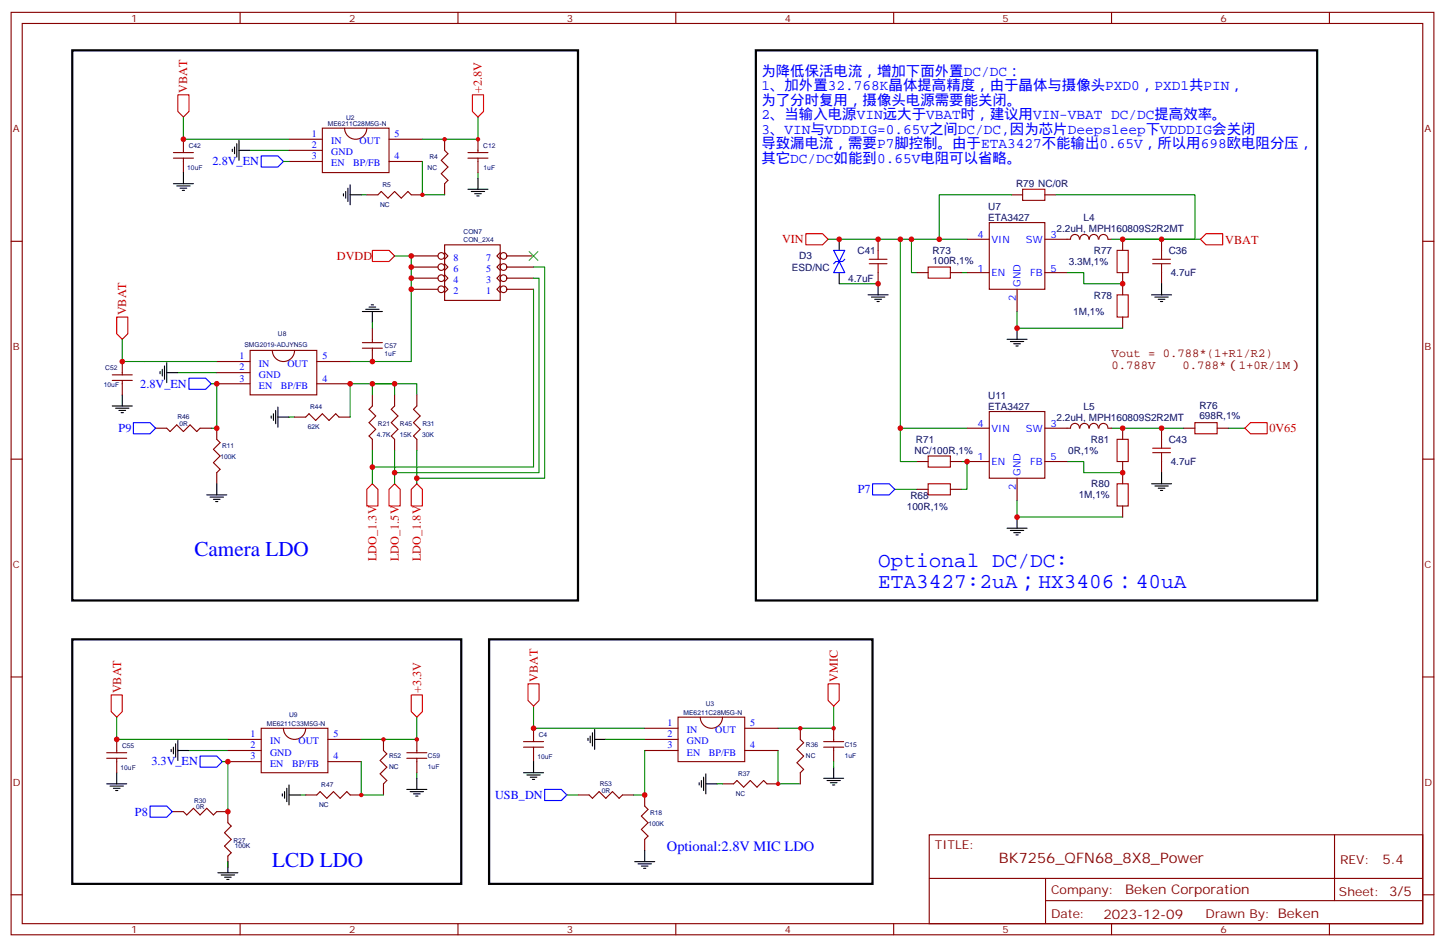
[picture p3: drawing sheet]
<svg xmlns="http://www.w3.org/2000/svg" width="459mm" height="301mm" viewBox="0 0 459 301" stroke-linecap="round" stroke-linejoin="round" font-family="sans-serif">
<g fill="none" stroke="#870000" stroke-width=".35">
<path d="M3.5 3.9h451.6v292.8h-451.6zM7.1 7.5h444.5v285.7h-444.5zM76.2 3.9v3.6M145.3 3.9v3.6M214.5 3.9v3.6M283.6 3.9v3.6M352.8 3.9v3.6M421.9 3.9v3.6M55 50.2h6.4M55 48.4h6.4M58.2 44.2v4.2M58.2 50.2v4.6"/>
<path d="M91.7 44.2h10.6M91.7 51.3h10.6M91.7 47.7h10.6M102.3 40.7h21.2v14.1h-21.2zM109.4 40.7a3.5 3.5 0 0 0 3.5 3.5 3.5 3.5 0 0 0 3.5-3.5M123.5 44.2h10.6M123.5 51.3h10.6M141.1 44.2v3.5l1.1 1.1-2.1 2.1 2.1 2.1-2.1 2.1 2.1 2.2-1.1 1v3.5M148.5 50.2h6.4M148.5 48.4h6.4M151.7 44.2v4.2M151.7 50.2v4.6"/>
<path d="M3.5 76.6h3.6M116.4 61.8h3.5l1.1-1 2.1 2.1 2.1-2.1 2.2 2.1 2.1-2.1 1 1h3.6M141.1 77.7h17.6v17.7h-17.6zM278.7 76v3.5M306.9 76h7.1M321 61.8h3.6M331.6 61.8h3.5M342.6 75.9a1.41 1.41 0 0 0-1.4-1.5 1.41 1.41 0 0 0-1.4 1.5l-8.2 .1M342.8 75.9a1.41 1.41 0 0 1 1.4-1.5 1.41 1.41 0 0 1 1.4 1.5M345.7 75.9a1.41 1.41 0 0 1 1.5-1.5 1.41 1.41 0 0 1 1.4 1.5M348.8 75.9a1.41 1.41 0 0 1 1.4-1.5 1.41 1.41 0 0 1 1.4 1.5M351.7 76h1.1"/>
<path d="M356.3 76v3.5M368.7 76v3.5M451.6 76.6h3.5M130.5 91.8h8.5M130.5 88.3h8.5M130.5 84.8h8.5M130.5 81.2h8.5M141.1 90.8l1.1 1-1.1 1.1M141.1 87.2l1.1 1.1-1.1 1.1M141.1 83.7l1.1 1.1-1.1 1M141.1 80.2l1.1 1-1.1 1.1M158.7 90.8l-1 1 1 1.1"/>
<path d="M158.7 87.2l-1 1.1 1 1.1M158.7 83.7l-1 1.1 1 1M158.7 80.2l-1 1 1 1.1M160.9 91.8h8.4M160.9 88.3h8.4M160.9 84.8h8.4M160.9 81.2h8.4M278.7 86.5v3.6M291 86.5h3.6M301.6 86.5h3.6M306.9 86.5h7.1M322.8 91.8v7.1"/>
<path d="M331.6 86.5h7.1M356.3 86.5v7.1M368.7 86.5v3.6M35.6 119h6.4M38.8 114.8v4.2M68.8 114.8h10.6M68.8 118.3h10.6M79.4 111.2h21.1v14.1h-21.1zM86.4 111.2a3.5 3.5 0 0 0 3.6 3.6 3.5 3.5 0 0 0 3.5-3.6M100.5 114.8h10.6M115 108.8h6.4M115 110.5h6.4"/>
<path d="M118.2 104.2v4.6M118.2 110.5v4.3M356.3 100.6v3.6M35.6 120.8h6.4M38.8 120.8v4.5M49.4 135.9h3.5l1.1 1.1 2.1-2.1 2.1 2.1 2.1-2.1 2.1 2.1 1.1-1.1h3.5M68.8 121.8h10.6M68.8 135.9v3.6l1 1-2.1 2.1 2.1 2.1-2.1 2.2 2.1 2.1-1 1v3.6M93.5 132.4h3.5l1.1-1.1 2.1 2.2 2.1-2.2 2.1 2.2 2.1-2.2 1.1 1.1h3.5M100.5 121.8h10.6M118.2 125.3v3.6l-1.1 1 2.1 2.1-2.1 2.2 2.1 2.1-2.1 2.1 1.1 1.1v3.5M125.2 125.3v3.6l-1 1 2.1 2.1-2.1 2.2 2.1 2.1-2.1 2.1 1 1.1v3.5"/>
<path d="M132.3 125.3v3.6l-1.1 1 2.1 2.1-2.1 2.2 2.1 2.1-2.1 2.1 1.1 1.1v3.5M306.9 135.9h7.1M342.6 135.9a1.41 1.41 0 0 0-1.4-1.5 1.41 1.41 0 0 0-1.4 1.5h-8.2M342.8 135.9a1.41 1.41 0 0 1 1.4-1.5 1.41 1.41 0 0 1 1.4 1.5M345.7 135.9a1.41 1.41 0 0 1 1.5-1.5 1.41 1.41 0 0 1 1.4 1.5M348.8 135.9a1.41 1.41 0 0 1 1.4-1.5 1.41 1.41 0 0 1 1.4 1.5M351.7 135.9h1.1M356.3 135.9v3.6M368.7 135.9v3.6M375.7 135.9h3.5M386.3 135.9h3.5M3.5 145.7h3.6"/>
<path d="M291 155.3h3.6M291 146.5h3.6M301.6 155.3h3.6M301.6 146.5h3.6M306.9 146.5h7.1M322.8 151.8v7.1M331.6 146.5h7.1M356.3 146.5v7.1M368.7 146.5v3.5M451.6 145.7h3.5M356.3 160.6v3.5M3.5 214.9h3.6"/>
<path d="M451.6 214.9h3.5M33.9 238.9h6.3M37 234.7v4.2M72.3 234.7h10.6M72.3 238.2h10.6M82.9 231.2h21.2v14.1h-21.2zM90 231.2a3.5 3.5 0 0 0 3.5 3.5 3.5 3.5 0 0 0 3.5-3.5M104.1 234.7h10.6M121.7 234.7v3.5l1.1 1.1-2.2 2.1 2.2 2.1-2.2 2.1 2.2 2.2-1.1 1v3.5M129.1 238.9h6.4M132.3 234.7v4.2M166.2 237.2h6.3"/>
<path d="M166.2 235.4h6.3M169.3 231.2v4.2M169.3 237.2v4.6M204.6 234.7h10.6M204.6 238.2h10.6M204.6 231.2h10.6M215.2 227.6h21.2v14.2h-21.2zM222.2 227.6a3.5 3.5 0 0 0 3.6 3.6 3.5 3.5 0 0 0 3.5-3.6M236.4 238.2h10.5M236.4 231.2h10.5M254 231.2v3.5l1.1 1.1-2.2 2.1 2.2 2.1-2.2 2.1 2.2 2.1-1.1 1.1v3.5M261.4 237.2h6.4"/>
<path d="M261.4 235.4h6.4M264.6 231.2v4.2M264.6 237.2v4.6M33.9 240.7h6.3M37 240.7v4.6M54.7 257.6h3.5l1.1 1.1 2.1-2.1 2.1 2.1 2.1-2.1 2.1 2.1 1.1-1.1h3.5v3.6l1.1 1-2.1 2.1 2.1 2.2-2.1 2.1 2.1 2.1-1.1 1v3.6M72.3 241.8h10.6M97 252.3h3.5l1.1-1 2.1 2.1 2.1-2.1 2.1 2.1 2.2-2.1 1 1h3.6M104.1 241.8h10.6M129.1 240.7h6.4M132.3 240.7v4.6M183.4 252.3h3.6l1 1.1 2.1-2.1 2.2 2.1 2.1-2.1 2.1 2.1 1.1-1.1h3.5"/>
<path d="M204.6 252.3v3.6l1.1 1-2.1 2.1 2.1 2.2-2.1 2.1 2.1 2.1-1.1 1.1v3.5M229.3 248.8h3.5l1.1-1 2.1 2.1 2.1-2.1 2.1 2.1 2.2-2.1 1 1h3.5M294.9 265h156.7v28.2h-156.7zM295 278.8h156.4M331.8 278.8v14.1M423.5 265l.1 20.9M3.5 284h3.6M76.2 293.2v3.5M145.3 293.2v3.5M214.5 293.2v3.5M283.6 293.2v3.5M331.8 285.9h119.6"/>
<path d="M352.8 293.2v3.5M421.9 293.2v3.5M451.6 284h3.5"/>
<circle cx="140.1" cy="91.8" r="1.06"/>
<circle cx="140.1" cy="88.3" r="1.06"/>
<circle cx="140.1" cy="81.2" r="1.06"/>
<circle cx="140.1" cy="84.8" r="1.06"/>
<circle cx="159.8" cy="91.8" r="1.06"/>
<circle cx="159.8" cy="88.3" r="1.06"/>
<circle cx="159.8" cy="84.8" r="1.06"/>
<circle cx="159.8" cy="81.2" r="1.06"/>
</g>
<g fill="none" stroke="#f00" stroke-width=".35">
<path d="M56.4 30.1h3.6v5.3l-1.8 1.7-1.8-1.7zM149.9 30.1h3.6v5.3l-1.8 1.7-1.8-1.7zM118.2 79.5h5.3l1.7 1.7-1.7 1.8h-5.3zM255.8 74.2h5.3l1.7 1.8-1.7 1.7h-5.3zM381 76l1.8-1.8h5.3v3.5h-5.3zM37 100.6h3.6v5.3l-1.8 1.8-1.8-1.8zM395.1 135.9l1.8-1.7h5.3v3.5h-5.3zM118.2 153.6l1.7 1.7v5.3h-3.5v-5.3zM125.2 153.6l1.8 1.7v5.3h-3.5v-5.3zM132.3 153.6l1.8 1.7v5.3h-3.6v-5.3zM167.6 217.1h3.5v5.3l-1.8 1.7-1.7-1.7zM262.8 217.1h3.5v5.3l-1.7 1.7-1.8-1.7z"/>
<path d="M35.3 220.6h3.5v5.3l-1.8 1.7-1.7-1.7zM130.5 220.6h3.6v5.3l-1.8 1.7-1.8-1.7z"/>
</g>
<g fill="none" stroke="#008700" stroke-width=".35">
<path d="M58.2 37.1v7.1h33.5M151.7 37.1v7.1h-17.6M79.4 47.7h12.3M90 51.3h1.7M134.1 51.3v10.5h7M151.7 54.8v1.8M114.7 61.8h1.7M285.8 76v59.9h21.1M289.3 76v10.5h1.7M298.1 76h8.8M321 61.8h-22.9v14.2h-35.3M335.1 61.8h44.1v14.2h-22.9"/>
<path d="M352.8 76h28.2M125.2 81.2h5.3v33.6h-19.4M169.3 84.8h3.6v67h-40.6M169.3 88.3h1.8v61.7h-45.9M169.3 91.8v56.5h-51.1M266.3 90.1h12.4M305.2 86.5h1.7M322.8 98.9v5.3h33.5M338.7 86.5h5.3v3.6h12.3M38.8 107.7v7.1h30M56.4 118.3h12.4M118.2 102.4v1.8"/>
<path d="M67 121.8h1.8v14.1h-1.8M91.7 132.4h1.8M118.2 121.8h7v3.5M125.2 121.8h-7v3.5M132.3 125.3v-3.5h-21.2v10.6M285.8 135.9v10.6h5.2M352.8 135.9h22.9M389.8 135.9h5.3M118.2 143v10.6M125.2 143v10.6M132.3 143v10.6M284 155.3h7"/>
<path d="M305.2 146.5h1.7v8.8h-1.7M322.8 158.9v5.2h33.5M338.7 146.5h5.3v3.5h12.3M37 227.6v7.1h35.3M60 238.2h12.3M132.3 227.6v7.1h-17.6M169.3 224.1v7.1h35.3M192.3 234.7h12.3M204.6 238.2v14.1h-3.5M246.9 238.2v10.6h7.1M264.6 224.1v7.1h-17.7M70.6 241.8h1.7v15.8"/>
<path d="M95.2 252.3h1.8M114.7 241.8v10.5h7M132.3 245.3v1.8M179.9 252.3h3.5M227.5 248.8h1.8M264.6 241.8v1.7M72.3 273.5v1.8"/>
</g>
<g fill="none" stroke="#000" stroke-width=".35">
<path d="M55 58.3h6.4M56.1 59h4.2M57.1 59.7h2.2M58.2 54.8v3.5M73.7 47.4v.7M74.4 46.7v2.1M75.1 45.6v4.2M75.8 47.7h3.6M75.8 44.6v6.3M110.4 59.7v4.3M111.1 58.7v6.3M151.7 56.6v3.5"/>
<path d="M57.9 60.4h.7M109 61.5v.7M109.7 60.8v2.1M111.1 61.8h3.6M148.5 60.1h6.4M149.6 60.8h4.2M150.6 61.5h2.2M151.3 62.2h.7M266.3 76v3.5M115 98.9h6.4M116.1 98.2h4.2M117.1 97.5h2.1"/>
<path d="M117.8 96.8h.7M118.2 98.9v3.5M266.3 86.5v3.6M275.5 93.6h6.4M276.6 94.3h4.2M277.6 95h2.2M278.3 95.7h.7M278.7 90.1v3.5M365.5 93.6h6.3M366.5 94.3h4.3M367.6 95h2.1M368.3 95.7h.7"/>
<path d="M368.7 90.1v3.5M50.8 117.9v.7M51.5 117.2v2.1M52.2 116.2v4.2M52.9 118.3h3.5M52.9 115.1v6.4M319.6 107.7h6.4M320.7 108.4h4.2M321.7 109.1h2.1M322.4 109.8h.7M322.8 104.2v3.5M35.6 128.9h6.4"/>
<path d="M36.7 129.6h4.2M37.7 130.3h2.2M38.5 131h.7M38.8 125.3v3.6M86.1 132v.8M86.8 131.3v2.2M87.5 130.3v4.2M88.2 132.4h3.5M88.2 129.2v6.4M65.6 157.1h6.4M66.7 157.8h4.2M67.7 158.5h2.1"/>
<path d="M68.4 159.2h.7M68.8 153.6v3.5M365.5 153.6h6.3M366.5 154.3h4.3M367.6 155h2.1M368.3 155.7h.7M368.7 150v3.6M319.6 167.7h6.4M320.7 168.4h4.2M321.7 169.1h2.1M322.4 169.8h.7M322.8 164.1v3.6"/>
<path d="M54.3 237.9v.7M55 237.2v2.1M55.7 236.1v4.2M56.4 238.2h3.6M56.4 235.1v6.3M186.6 234.4v.7M187.3 233.6v2.2M188 232.6v4.2M188.7 234.7h3.6M188.7 231.5v6.4M33.9 248.8h6.3M34.9 249.5h4.3"/>
<path d="M36 250.2h2.1M36.7 250.9h.7M37 245.3v3.5M89.6 252v.7M90.3 251.3v2.1M91 250.2v4.3M91.7 252.3h3.5M91.7 249.2v6.3M129.1 250.6h6.4M130.2 251.3h4.2M131.2 252h2.1M131.9 252.7h.7"/>
<path d="M132.3 247.1v3.5M166.2 245.3h6.3M167.2 246h4.2M168.3 246.7h2.1M169 247.4h.7M169.3 241.8v3.5M221.9 248.5v.7M222.6 247.8v2.1M223.3 246.7v4.2M224 248.8h3.5M224 245.6v6.4M261.4 247.1h6.4"/>
<path d="M262.5 247.8h4.2M263.5 248.5h2.1M264.2 249.2h.7M264.6 243.5v3.6M69.1 277h6.4M70.2 277.7h4.2M71.3 278.4h2.1M72 279.2h.7M72.3 273.5v3.5M201.4 273.5h6.4M202.5 274.2h4.2M203.6 274.9h2.1"/>
<path d="M204.3 275.6h.7M204.6 270v3.5"/>
</g>
<path d="M82.9 49.5h5.3l1.8 1.8-1.8 1.7h-5.3zM264.6 79.5h3.5l-3.5 7h3.5zM268.1 82.3l-.7 .7h-2.1l-.7 .7M42.3 134.2h5.3l1.8 1.7-1.8 1.8h-5.3zM60 120.1h5.3l1.7 1.7-1.7 1.8h-5.3zM276.9 153.6h5.3l1.8 1.7-1.8 1.8h-5.3zM63.5 240h5.3l1.8 1.8-1.8 1.7h-5.3zM47.6 255.9h5.3l1.8 1.7-1.8 1.8h-5.3zM172.9 250.6h5.3l1.7 1.7-1.7 1.8h-5.3z" fill="none" stroke="#00f" stroke-width=".35"/>
<path d="M22.9 16h160.5v174.6h-160.5zM239.9 16h178.1v174.6h-178.1zM22.9 203h123.5v77.6h-123.5zM155.2 203h121.7v77.6h-121.7z" fill="none" stroke="#000" stroke-width=".71"/>
<path d="M167.9 79.8l2.8 2.9M170.7 79.8l-2.8 2.9" fill="none" stroke="#3c3" stroke-width=".35"/>
<g fill="none" stroke="#a10000" stroke-width=".35">
<path d="M278.7 79.5v2.8M324.6 60.1h7v3.5h-7zM354.5 79.5h3.6v7h-3.6zM368.7 79.5v2.8M275.9 82.3h5.6M275.9 83.7h5.6M278.7 83.7v2.8M294.6 84.8h7v3.5h-7zM354.5 93.6h3.6v7h-3.6zM365.8 82.3h5.7M365.8 83.7h5.7M368.7 83.7v2.8"/>
<path d="M354.5 139.5h3.6v7h-3.6zM368.7 139.5v2.8M379.2 134.2h7.1v3.5h-7.1zM294.6 153.6h7v3.5h-7zM294.6 144.7h7v3.6h-7zM354.5 153.6h3.6v7h-3.6zM365.8 142.3h5.7M365.8 143.7h5.7M368.7 143.7v2.8"/>
</g>
<path d="M314 70.7h17.6v21.1h-17.6zM314 130.6h17.6v21.2h-17.6z" fill="none" stroke="#800000" stroke-width=".35"/>
<g fill="#c00">
<circle cx="132.3" cy="234.7" r=".71"/>
<circle cx="121.7" cy="234.7" r=".71"/>
<circle cx="114.7" cy="252.3" r=".71"/>
<circle cx="151.7" cy="44.2" r=".71"/>
<circle cx="141.1" cy="44.2" r=".71"/>
<circle cx="134.1" cy="61.8" r=".71"/>
<circle cx="58.2" cy="44.2" r=".88"/>
<circle cx="38.8" cy="114.8" r=".88"/>
<circle cx="37" cy="234.7" r=".88"/>
<circle cx="111.1" cy="121.8" r=".88"/>
<circle cx="118.2" cy="121.8" r=".88"/>
<circle cx="125.2" cy="121.8" r=".88"/>
<circle cx="118.2" cy="114.8" r=".88"/>
<circle cx="132.3" cy="151.8" r=".88"/>
<circle cx="125.2" cy="150" r=".88"/>
<circle cx="118.2" cy="148.3" r=".88"/>
<circle cx="68.8" cy="121.8" r=".88"/>
<circle cx="68.8" cy="135.9" r=".88"/>
<circle cx="72.3" cy="257.6" r=".88"/>
<circle cx="72.3" cy="241.8" r=".88"/>
<circle cx="130.5" cy="81.2" r=".88"/>
<circle cx="130.5" cy="91.8" r=".88"/>
<circle cx="130.5" cy="88.3" r=".88"/>
<circle cx="130.5" cy="84.8" r=".88"/>
<circle cx="169.3" cy="231.2" r=".88"/>
<circle cx="246.9" cy="248.8" r=".71"/>
<circle cx="254" cy="231.2" r=".71"/>
<circle cx="264.6" cy="231.2" r=".71"/>
<circle cx="204.6" cy="252.3" r=".88"/>
<circle cx="306.9" cy="146.5" r=".88"/>
<circle cx="266.3" cy="76" r=".88"/>
<circle cx="278.7" cy="90.1" r=".88"/>
<circle cx="285.8" cy="135.9" r=".88"/>
<circle cx="289.3" cy="76" r=".88"/>
<circle cx="356.3" cy="90.1" r=".88"/>
<circle cx="368.7" cy="76" r=".88"/>
<circle cx="356.3" cy="76" r=".88"/>
<circle cx="298.1" cy="76" r=".88"/>
<circle cx="356.3" cy="135.9" r=".88"/>
<circle cx="368.7" cy="135.9" r=".88"/>
<circle cx="356.3" cy="150" r=".88"/>
<circle cx="278.7" cy="76" r=".88"/>
<circle cx="322.8" cy="104.2" r=".88"/>
<circle cx="322.8" cy="164.1" r=".88"/>
<circle cx="285.8" cy="76" r=".88"/>
</g>
<g font-size="6.7" fill="#00f">
<text x="61.7" y="176.5">Camera LDO</text>
<text x="278.7" y="180">Optional DC/DC:</text>
<text x="278.7" y="186.7">ETA3427:2uA；HX3406：40uA</text>
<text x="86.4" y="275.3">LCD LDO</text>
</g>
<g font-size="4.6" fill="#00f">
<text x="241.7" y="24.1">为降低保活电流，增加下面外置DC/DC：</text>
<text x="241.7" y="28.7">1、加外置32.768K晶体提高精度，由于晶体与摄像头PXD0，PXD1共PIN，</text>
<text x="241.7" y="33.3">为了分时复用，摄像头电源需要能关闭。</text>
<text x="241.7" y="37.9">2、当输入电源VIN远大于VBAT时，建议用VIN-VBAT DC/DC提高效率。</text>
<text x="241.7" y="42.4">3、VIN与VDDDIG=0.65V之间DC/DC,因为芯片Deepsleep下VDDDIG会关闭</text>
<text x="241.7" y="47">导致漏电流，需要P7脚控制。由于ETA3427不能输出0.65V，所以用698欧电阻分压，</text>
<text x="241.7" y="51.6">其它DC/DC如能到0.65V电阻可以省略。</text>
<text x="211.7" y="270">Optional:2.8V MIC LDO</text>
</g>
<g font-size="4.6" fill="#800">
<text x="317" y="274">BK7256_QFN68_8X8_Pow</text>
<text x="377.5" y="274">er</text>
</g>
<g font-size="4.2" fill="#800">
<text x="438.7" y="274.2">5.4</text>
<text x="357.1" y="283.8">Beken Corporation</text>
<text x="350.2" y="291.6">2023-12-09</text>
</g>
<g font-size="3.9" fill="#f00">
<text x="59.5" y="29.6" transform="rotate(-90 59.5 29.6)">VBAT</text>
<text x="152.9" y="29.5" transform="rotate(-90 152.9 29.5)">+2.8V</text>
<text x="248.2" y="77.2">VIN</text>
<text x="388.8" y="77.3">VBAT</text>
<text x="106.9" y="82.5">DVDD</text>
<text x="40.1" y="100.1" transform="rotate(-90 40.1 100.1)">VBAT</text>
<text x="402.9" y="137.2">0V65</text>
<text x="119.5" y="178.1" transform="rotate(-90 119.5 178.1)">LDO_1.3V</text>
<text x="126.5" y="178.1" transform="rotate(-90 126.5 178.1)">LDO_1.5V</text>
<text x="133.6" y="178.1" transform="rotate(-90 133.6 178.1)">LDO_1.8V</text>
<text x="38.4" y="220.1" transform="rotate(-90 38.4 220.1)">VBAT</text>
<text x="133.6" y="220.1" transform="rotate(-90 133.6 220.1)">+3.3V</text>
<text x="170.7" y="216.6" transform="rotate(-90 170.7 216.6)">VBAT</text>
<text x="265.9" y="216.5" transform="rotate(-90 265.9 216.5)">VMIC</text>
</g>
<g font-size="3.9" fill="#00f">
<text x="67.5" y="52.5">2.8V_EN</text>
<text x="44.5" y="123.1">2.8V_EN</text>
<text x="37.7" y="137">P9</text>
<text x="272.2" y="156.6">P7</text>
<text x="48" y="242.9">3.3V_EN</text>
<text x="157.1" y="253.6">USB_DN</text>
<text x="42.8" y="258.9">P8</text>
</g>
<g font-size="3.9" fill="#800">
<text x="352.8" y="113.3">Vout = 0.788*(1+R1/R2)</text>
<text x="352.8" y="117.2">0.788V</text>
<text x="375.3" y="117.2">0.788*（1+0R/1M）</text>
<text x="296.7" y="269.6">TITLE:</text>
<text x="425.3" y="274.2">REV:</text>
<text x="333.6" y="283.8">Company:</text>
<text x="425" y="284.4">Sheet: 3/5</text>
<text x="333.6" y="291.4">Date:</text>
<text x="382.6" y="291.5">Draw</text>
<text x="392.8" y="291.5">n By: Beken</text>
</g>
<g font-size="3.2" fill="#800">
<text x="41.6" y="6.9">1</text>
<text x="110.8" y="6.9">2</text>
<text x="179.9" y="6.9">3</text>
<text x="249.1" y="6.9">4</text>
<text x="318.2" y="6.9">5</text>
<text x="387.3" y="6.9">6</text>
<text x="4.1" y="42">A</text>
<text x="452.1" y="42">A</text>
<text x="4.1" y="111.2">B</text>
<text x="452.1" y="111.2">B</text>
<text x="4.1" y="180.3">C</text>
<text x="452.1" y="180.3">C</text>
<text x="4.1" y="249.5">D</text>
<text x="452.1" y="249.5">D</text>
<text x="41.6" y="296.2">1</text>
<text x="110.8" y="296.2">2</text>
<text x="179.9" y="296.2">3</text>
<text x="249.1" y="296.2">4</text>
<text x="318.2" y="296.2">5</text>
<text x="387.3" y="296.2">6</text>
</g>
<g font-size="3.2" fill="#00f">
<text x="99" y="43.5">1</text>
<text x="99" y="47">2</text>
<text x="105.1" y="45.8">IN</text>
<text x="114.1" y="45.8">OUT</text>
<text x="125.2" y="43.5">5</text>
<text x="99" y="50.6">3</text>
<text x="105.1" y="52.8">EN</text>
<text x="105.1" y="49.3">GND</text>
<text x="112.1" y="52.8">BP/FB</text>
<text x="125.2" y="50.6">4</text>
<text x="310.2" y="75.6">4</text>
<text x="314.7" y="77">VIN</text>
<text x="325.6" y="77">SW</text>
<text x="333.4" y="75.6">3</text>
<text x="143.9" y="82.8">8</text>
<text x="154.3" y="82.8">7</text>
<text x="143.9" y="89.9">4</text>
<text x="143.9" y="86.4">6</text>
<text x="154.3" y="89.9">3</text>
<text x="154.3" y="86.4">5</text>
<text x="310.2" y="86.2">1</text>
<text x="314.7" y="87.6">EN</text>
<text x="326.9" y="87.6">FB</text>
<text x="333.4" y="86.2">5</text>
<text x="143.9" y="93.4">2</text>
<text x="154.3" y="93.4">1</text>
<text x="322.4" y="95.6" transform="rotate(-90 322.4 95.6)">2</text>
<text x="323.8" y="91.1" transform="rotate(-90 323.8 91.1)">GND</text>
<text x="76" y="114.1">1</text>
<text x="76" y="117.6">2</text>
<text x="82.2" y="116.3">IN</text>
<text x="82.2" y="119.9">GND</text>
<text x="91.2" y="116.3">OUT</text>
<text x="102.3" y="114.1">5</text>
<text x="76" y="121.1">3</text>
<text x="82.2" y="123.4">EN</text>
<text x="89.1" y="123.4">BP/FB</text>
<text x="102.3" y="121.1">4</text>
<text x="310.2" y="135.6">4</text>
<text x="314.7" y="137">VIN</text>
<text x="325.6" y="137">SW</text>
<text x="333.4" y="135.6">3</text>
<text x="310.2" y="146.2">1</text>
<text x="314.7" y="147.6">EN</text>
<text x="326.9" y="147.6">FB</text>
<text x="333.4" y="146.2">5</text>
<text x="322.4" y="155.6" transform="rotate(-90 322.4 155.6)">2</text>
<text x="323.8" y="151.1" transform="rotate(-90 323.8 151.1)">GND</text>
<text x="79.6" y="234">1</text>
<text x="105.8" y="234">5</text>
<text x="211.8" y="230.5">1</text>
<text x="211.8" y="234">2</text>
<text x="218" y="232.8">IN</text>
<text x="227" y="232.8">OUT</text>
<text x="238.1" y="230.5">5</text>
<text x="79.6" y="237.5">2</text>
<text x="85.7" y="236.3">IN</text>
<text x="85.7" y="239.8">GND</text>
<text x="94.7" y="236.3">OUT</text>
<text x="211.8" y="237.5">3</text>
<text x="218" y="239.8">EN</text>
<text x="218" y="236.3">GND</text>
<text x="225" y="239.8">BP/FB</text>
<text x="238.1" y="237.5">4</text>
<text x="79.6" y="241.1">3</text>
<text x="85.7" y="243.3">EN</text>
<text x="92.7" y="243.3">BP/FB</text>
<text x="105.8" y="241.1">4</text>
</g>
<g font-size="3.2" fill="#000080">
<text x="322.5" y="59.5">R79 NC/0R</text>
<text x="313.6" y="70.1">ETA3427</text>
<text x="313.6" y="66.5">U7</text>
<text x="343.9" y="70.1">L4</text>
<text x="335.3" y="73.6">2.2uH, MPH160809S2R2MT</text>
<text x="253.7" y="82.4">D3</text>
<text x="272.2" y="80.6">C41</text>
<text x="296" y="83.7">100R,1%</text>
<text x="296" y="80.6">R73</text>
<text x="347.1" y="80.7">R77</text>
<text x="370.9" y="80.6">C36</text>
<text x="251.3" y="85.9">ESD/NC</text>
<text x="269.2" y="89.4">4.7uF</text>
<text x="339.2" y="84.2">3.3M,1%</text>
<text x="371.6" y="87.7">4.7uF</text>
<text x="347.1" y="94.8">R78</text>
<text x="340.6" y="100">1M,1%</text>
<text x="313.6" y="130">ETA3427</text>
<text x="313.6" y="126.5">U11</text>
<text x="343.9" y="130">L5</text>
<text x="380.7" y="130">R76</text>
<text x="335.3" y="133.5">2.2uH, MPH160809S2R2MT</text>
<text x="380.7" y="133.1">698R,1%</text>
<text x="290.7" y="140.6">R71</text>
<text x="346.2" y="140.6">R81</text>
<text x="370.9" y="140.6">C43</text>
<text x="290.3" y="144.1">NC/100R,1%</text>
<text x="339" y="144.1">0R,1%</text>
<text x="371.6" y="147.7">4.7uF</text>
<text x="346.4" y="154.7">R80</text>
<text x="287.8" y="161.8">100R,1%</text>
<text x="288.9" y="158.2">R68</text>
<text x="342.4" y="158.2">1M,1%</text>
</g>
<g font-size="2.1" fill="#000080">
<text x="104.1" y="40">ME6211C28M5G-N</text>
<text x="109.8" y="38.2">U2</text>
<text x="59.9" y="47">C42</text>
<text x="153.4" y="47">C12</text>
<text x="136.3" y="50.5">R4</text>
<text x="59.4" y="54.1">10uF</text>
<text x="121.4" y="59.4">R5</text>
<text x="135.7" y="54.1">NC</text>
<text x="153.5" y="54.1">1uF</text>
<text x="120.6" y="65.7">NC</text>
<text x="147.1" y="76.7">CON_2X4</text>
<text x="147.1" y="74.2">CON7</text>
<text x="88.2" y="106.6">U8</text>
<text x="77.6" y="110.2">SMG2019-ADJYN5G</text>
<text x="122.1" y="113">1uF</text>
<text x="122.1" y="110.5">C57</text>
<text x="33.4" y="117.6">C52</text>
<text x="33" y="122.9">10uF</text>
<text x="98.4" y="129.9">R44</text>
<text x="56.3" y="133">R46</text>
<text x="56.9" y="135.2">0R</text>
<text x="97.7" y="136.3">62K</text>
<text x="119.9" y="135.2">R21</text>
<text x="126.9" y="135.2">R45</text>
<text x="134.1" y="135.2">R31</text>
<text x="70.5" y="142.2">R11</text>
<text x="119.6" y="138.7">4.7K</text>
<text x="126.9" y="138.7">15K</text>
<text x="134" y="138.7">30K</text>
<text x="69.9" y="145.8">100K</text>
<text x="91.7" y="227.6">U9</text>
<text x="217" y="227">ME6211C28M5G-N</text>
<text x="224" y="224.1">U3</text>
<text x="84.7" y="230.5">ME6211C33M5G-N</text>
<text x="171" y="234">C4</text>
<text x="38.7" y="237.5">C55</text>
<text x="255.8" y="237.2">R36</text>
<text x="268.1" y="237.2">C15</text>
<text x="38.3" y="244.6">10uF</text>
<text x="123.5" y="244.2">NC</text>
<text x="123.5" y="240.7">R52</text>
<text x="135.8" y="244.2">1uF</text>
<text x="135.8" y="240.7">C59</text>
<text x="170.6" y="241">10uF</text>
<text x="255.8" y="240.7">NC</text>
<text x="268.1" y="240.7">1uF</text>
<text x="102" y="249.9">R47</text>
<text x="190.4" y="249.5">R53</text>
<text x="191" y="251.6">0R</text>
<text x="234.2" y="246.3">R37</text>
<text x="61.6" y="254.8">R30</text>
<text x="62.2" y="256.9">0R</text>
<text x="101.2" y="256.2">NC</text>
<text x="233.5" y="252.7">NC</text>
<text x="205.8" y="262.2">100K</text>
<text x="206.3" y="258.6">R18</text>
<text x="74.1" y="267.5">R27</text>
<text x="74.5" y="269.3">100K</text>
</g>
</svg>
